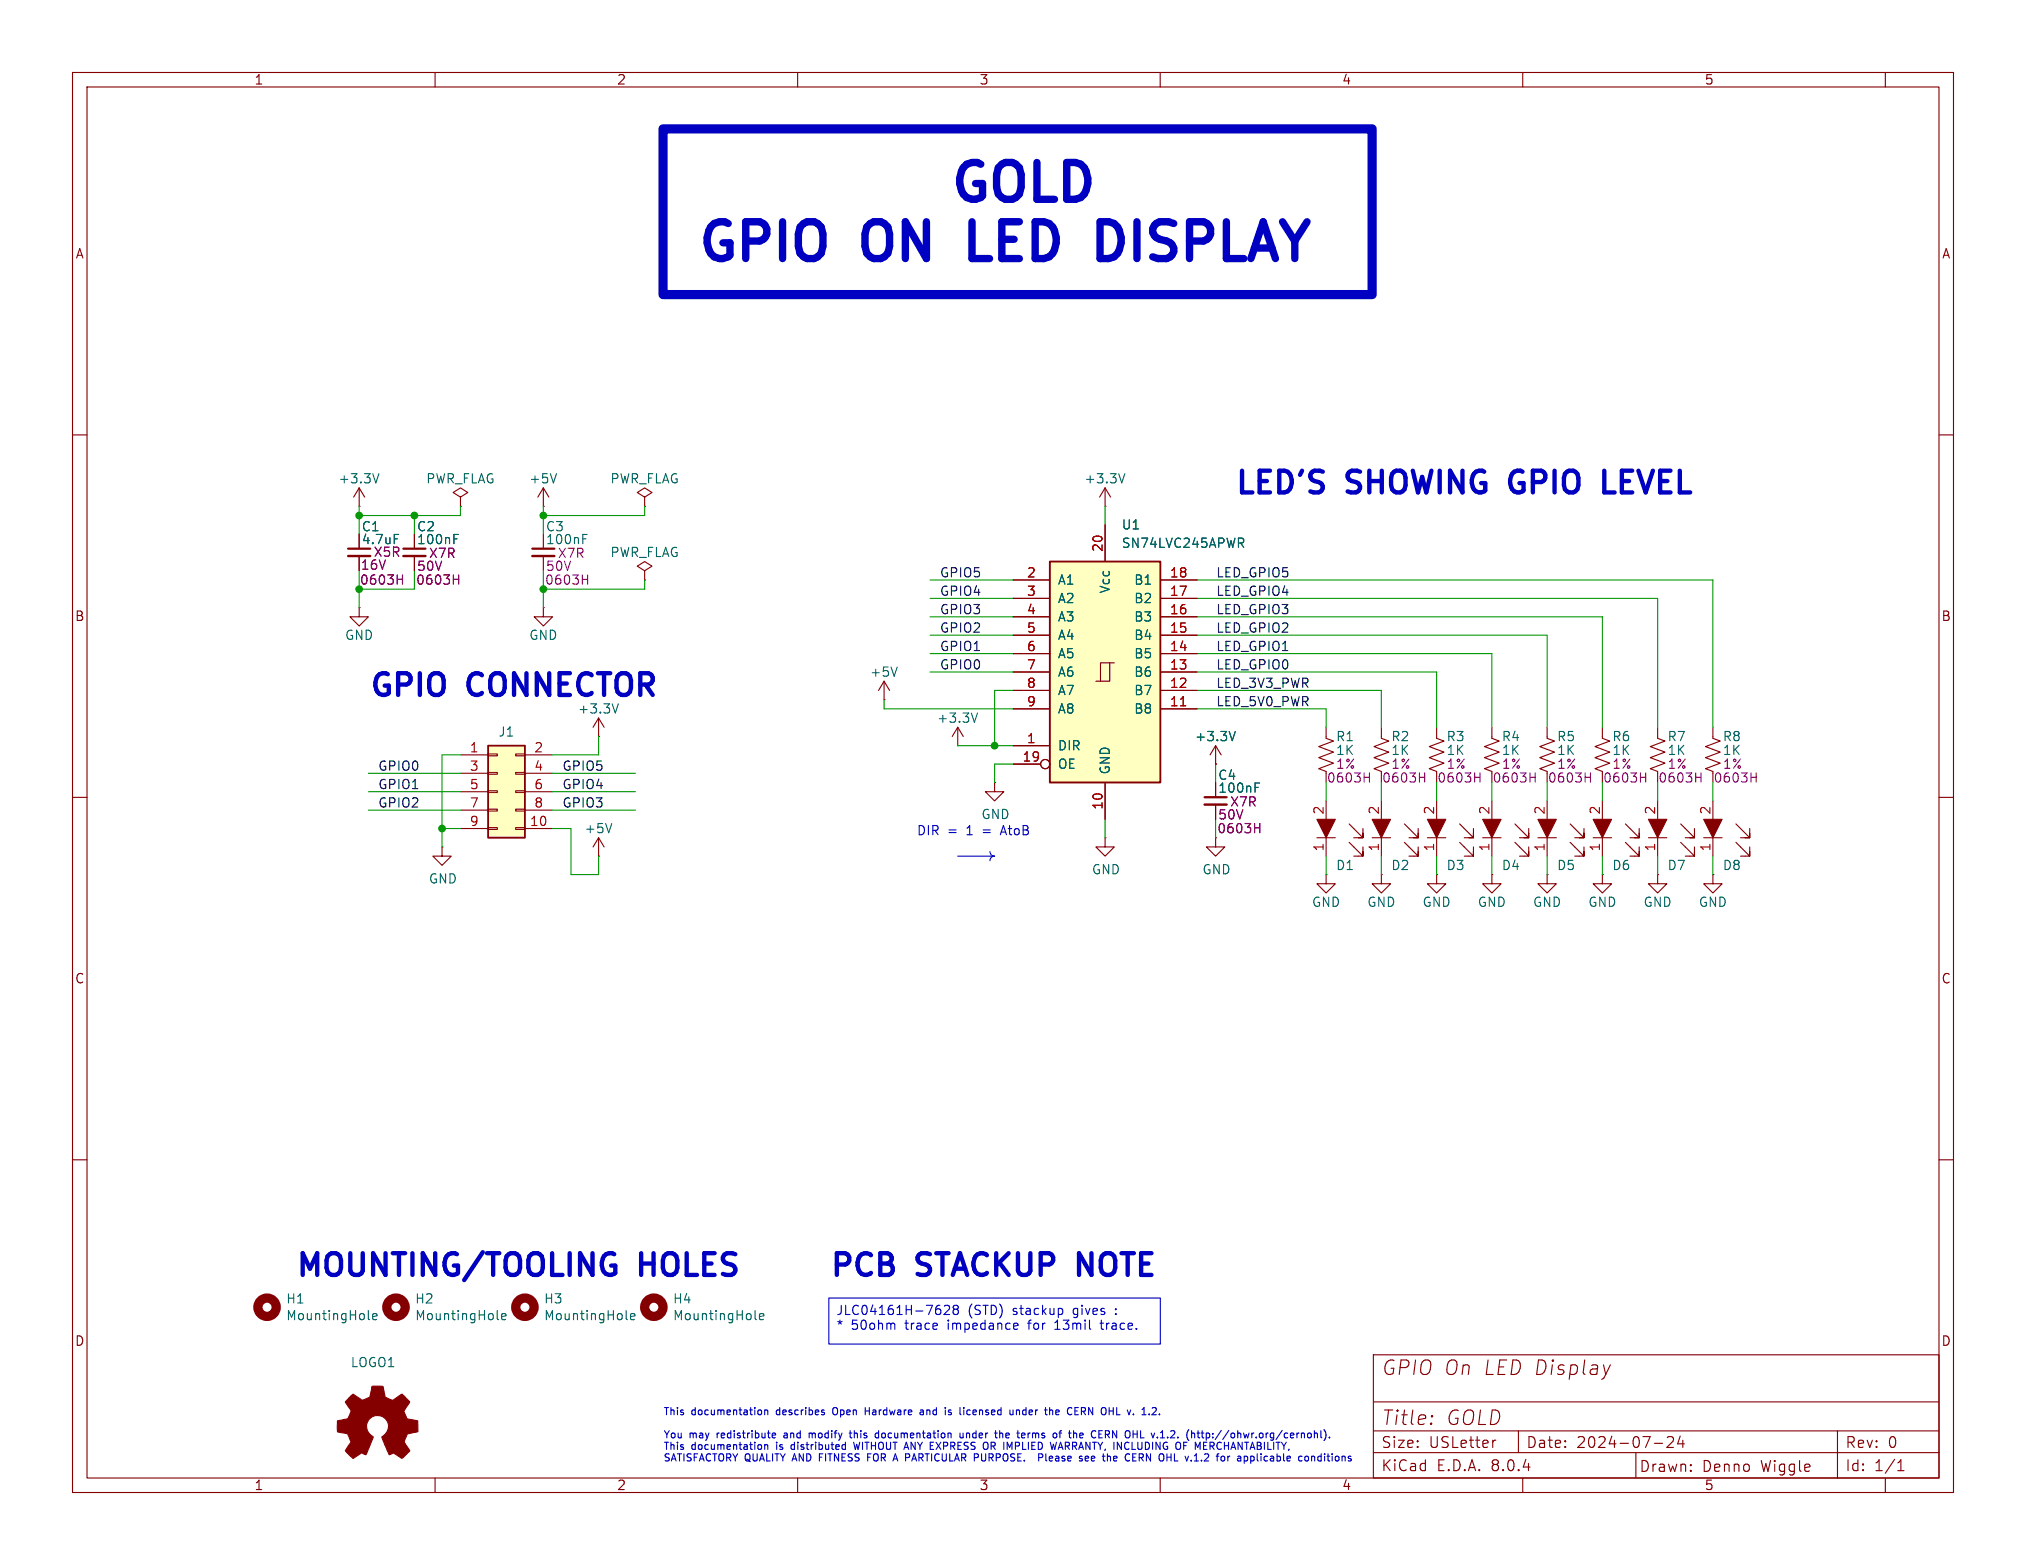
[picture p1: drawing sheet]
<svg xmlns="http://www.w3.org/2000/svg" width="279mm" height="216mm" viewBox="0 0 279 216" stroke-linecap="round" stroke-linejoin="round" font-family="sans-serif">
<g fill="none" stroke="#840000" stroke-width=".15">
<path d="M10 10h259.4v195.9h-259.4zM12 12h255.4v191.9h-255.4zM60 10v2M110 10v2M160 10v2M210 10v2M260 10v2M10 60h2M267.4 60h2M49.5 76.7v2M63.5 68.6l1-.7-1-.6-1 .6 1 .7v1.3M63.5 69.9h.1"/>
<path d="M74.9 69.9h.1M74.9 67.3l-.7 1.3M74.9 67.3v2.6M74.9 67.3l.8 1.3M152.4 69.9h.1M152.4 67.3l-.8 1.3M152.4 67.3v2.6M152.4 67.3l.8 1.3M49.5 83.8v1.3h1.3l-1.3 1.3-1.2-1.3h1.2M49.5 83.8h.1M74.9 83.8v1.3h1.3l-1.3 1.3-1.2-1.3h1.2M74.9 83.8h.1"/>
<path d="M10 110h2M167.6 111v2M181.6 115.6h2.5M182.9 100.3v1.6l1 .3-2 .8 2 .8-2 .7 2 .8-2 .7 1 .4M182.9 110.5v2.5M182.9 115.6v2.5M186.1 116.2l1.9 1.9v-.6v.6h-1.3M186.1 113.7l1.9 1.9v-.7v.7h-.7h.7M186.7 115.6h.6M188 114.3v.6M188 116.8v.7M189.2 115.6h2.6"/>
<path d="M190.5 100.3v1.6l1 .3-2 .8 2 .8-2 .7 2 .8-2 .7 1 .4M190.5 110.5v2.5M190.5 115.6v2.5M193.7 116.2l1.9 1.9v-.6v.6h-1.3M193.7 113.7l1.9 1.9v-.7v.7h-.7h.7M194.3 115.6h.6M195.6 114.3v.6M195.6 116.8v.7M221 100.3v1.6l1 .3-2 .8 2 .8-2 .7 2 .8-2 .7 1 .4M227.3 115.6h2.6M228.6 100.3v1.6l1 .3-2 .8 2 .8-2 .7 2 .8-2 .7 1 .4M228.6 110.5v2.5"/>
<path d="M228.6 115.6v2.5M231.8 116.2l1.9 1.9v-.6v.6h-1.3M231.8 113.7l1.9 1.9v-.7v.7h-.7h.7M232.4 115.6h.6M233.7 114.3v.6M233.7 116.8v.7M234.9 115.6h2.6M236.2 100.3v1.6l1 .3-2 .8 2 .8-2 .7 2 .8-2 .7 1 .4M236.2 110.5v2.5M236.2 115.6v2.5M239.4 116.2l1.9 1.9v-.6v.6h-1.3M239.4 113.7l1.9 1.9v-.7v.7h-.6h.6"/>
<path d="M240 115.6h.7M241.3 114.3v.6M241.3 116.8v.7M267.4 110h2M213.4 120.7v1.2h1.2l-1.2 1.3-1.3-1.3h1.3M213.4 120.7h.1M221 120.7v1.2h1.2l-1.2 1.3-1.3-1.3h1.3M221 120.7h.1M228.6 120.7v1.2h1.3l-1.3 1.3-1.3-1.3h1.3M228.6 120.7h.1M236.2 120.7v1.2h1.3l-1.3 1.3-1.3-1.3h1.3M236.2 120.7h.1"/>
<path d="M10 160h2M267.4 160h2M189.4 186.9h78v17h-78zM189.4 197.4h78M189.4 193.4h78M197.5 195.3l.1 .1-.1 .1M197.5 195.3l-.1 .1 .1 .1M197.5 195.3v.2M206.3 198.7l-.3 .1M209.4 197.4v3M222.1 188.3l-.7 1.3M228.1 199.1h1.2"/>
<path d="M229.9 198.3l.2-.1 .5 .1a.41 .41 0 0 1 .1 .5l-.8 .9h.9M231.7 198.1l-.3 1.1h.9M232.1 198.7v1M253.4 197.4v6.5M60 203.9v2M110 203.9v2M160 203.9v2M189.4 200.4h78M210 203.9v2M225.6 200.4v3.5M233.2 202.8v.1v.1M233.2 202.8l-.1 .1 .1 .1"/>
<path d="M233.2 202.1v.1M233.2 202.8v.2M233.2 202.1h-.1l.1 .1M260 203.9v2M261.7 202.9h.9M261.7 201.8l.4-.4v1.5"/>
</g>
<path d="M48 76.7h3.1M166.1 111h3.1" fill="none" stroke="#840000" stroke-width=".33"/>
<path d="M48 75.7h3.1M166.1 110h3.1" fill="none" stroke="#840000" stroke-width=".3"/>
<path d="M54.4 73.7h.6M76.7 65.3l-.4 1.3M155.1 65.3l-.4 1.3M173.1 108.6h.4M173.1 108h.6" fill="none" stroke="#006464" stroke-width=".15"/>
<g fill="none" stroke="#840084" stroke-width=".15">
<path d="M54.8 79.9h.7M55.5 79.3v1.3M173 114.2h.7M173.7 113.6v1.3M188.1 107.2h.8M188.9 106.6v1.3M195.8 107.2h.7M196.5 106.6v1.3M226.2 107.2h.8M227 106.6v1.3M233.9 107.2h.7M234.6 106.6v1.3"/>
<path d="M241.5 107.2h.7M242.2 106.6v1.3"/>
</g>
<g fill="#840000" stroke="#840000" stroke-width=".15">
<path d="M189.2 113h2.6l-1.3 2.6z"/>
<path d="M227.3 113h2.6l-1.3 2.6z"/>
<path d="M181.6 113h2.5l-1.2 2.6z"/>
<path d="M234.9 113h2.6l-1.3 2.6z"/>
</g>
<path d="M67.3 102.9h5.1v12.7h-5.1z" fill="#ffffc2"/>
<g fill="none" stroke="#840000" stroke-width=".15">
<path d="M49.5 69.9h.1M49.5 67.3l-.7 1.3M49.5 67.3v2.6M49.5 67.3l.8 1.3M57.1 76.7v2M74.9 76.7v2M88.9 78.7l1-.6-1-.6-1 .6 1 .6v1.3M88.9 68.6l1-.7-1-.6-1 .6 1 .7v1.3M88.9 69.9h.1M82.5 99.1l-.7 1.2M82.5 99.1v2.5M82.5 99.1l.8 1.2"/>
<path d="M88.9 80h.1M121.9 96.5h.1M121.9 94l-.7 1.3M121.9 94v2.5M121.9 94l.8 1.3M63.5 104.1h3.8M63.5 114.3h3.8M63.5 106.7h3.8M63.5 109.2h3.8M63.5 111.8h3.8M67.3 114.2h1.3v.2h-1.3zM67.3 111.6h1.3v.3h-1.3z"/>
<path d="M67.3 109.1h1.3v.2h-1.3zM67.3 106.6h1.3v.2h-1.3zM67.3 104h1.3v.3h-1.3zM71.1 114.2h1.3v.2h-1.3zM71.1 111.6h1.3v.3h-1.3zM71.1 109.1h1.3v.2h-1.3zM71.1 106.6h1.3v.2h-1.3zM71.1 104h1.3v.3h-1.3zM72.4 104.1h3.8M72.4 114.3h3.8M72.4 106.7h3.8M72.4 109.2h3.8"/>
<path d="M72.4 111.8h3.8M82.5 101.6h.1M82.5 118.1h.1M82.5 115.6v2.5M82.5 115.6l-.7 1.2M82.5 115.6l.8 1.2M132.1 102.9h.1M132.1 100.3l-.8 1.3M132.1 100.3v2.6M132.1 100.3l.7 1.3M137.2 108v1.2h1.2l-1.2 1.3-1.3-1.3h1.3M137.2 108h.1"/>
<path d="M167.6 105.4h.1M167.6 102.9l-.7 1.2M167.6 102.9v2.5M167.6 102.9l.8 1.2M212.1 115.6h2.5M213.4 110.5v2.5M213.4 115.6v2.5M216.5 116.2l1.9 1.9v-.6v.6h-1.2M216.5 113.7l1.9 1.9v-.7v.7h-.6h.6M217.2 115.6h.6M218.4 114.3v.6M218.4 116.8v.7"/>
<path d="M219.7 115.6h2.5M221 110.5v2.5M221 115.6v2.5M224.2 116.2l1.9 1.9v-.6v.6h-1.3M224.2 113.7l1.9 1.9v-.7v.7h-.7h.7M224.8 115.6h.6M226.1 114.3v.6M226.1 116.8v.7"/>
</g>
<path d="M67.3 102.9h5.1v12.7h-5.1z" fill="none" stroke="#840000" stroke-width=".25"/>
<path d="M55.6 76.7h3.1M73.4 76.7h3.1" fill="none" stroke="#840000" stroke-width=".33"/>
<path d="M55.6 75.7h3.1M73.4 75.7h3.1" fill="none" stroke="#840000" stroke-width=".3"/>
<g fill="none" stroke="#006464" stroke-width=".15">
<path d="M52.3 65.3l-.5 1.3M62.6 74.3h.4M62.6 73.7h.6M80.4 74.3h.4M80.4 73.7h.6M85.3 97.1l-.5 1.3M123.7 92l-.4 1.3M134.8 98.4l-.4 1.2M84.4 113.6l-.5 1.3M170.4 100.9l-.5 1.3M50.8 181.9l.2 .2M51.4 181.6l.6-.1-.1-.2-.3-.1-.2 .2 .1 .6h.4"/>
<path d="M68.6 181.9l.2 .2M69.2 181.6l.6-.1-.1-.2-.3-.1-.2 .2v.6h.5"/>
</g>
<path d="M62.5 79.9h.8M63.3 79.3v1.3M80.3 79.9h.7M81 79.3v1.3" fill="none" stroke="#840084" stroke-width=".15"/>
<g fill="#840000" stroke="#840000" stroke-width=".15">
<path d="M212.1 113h2.5l-1.2 2.6z"/>
<path d="M219.7 113h2.5l-1.2 2.6z"/>
<path d="M48.1 192.8l.6-.5 1.2 .8h.3l.8-.4 .3-1.4 1.3-.1 .2 .1 .3 1.5 1.1 .4 1.2-.9 1.1 1.1-.8 1.3 .4 1 1.5 .3v1.5l-1.4 .3-.1 .1-.4 1 .8 1.2-.1 .2-1 .9-1.1-.8-.6 .3-1-2.5a1.54 1.54 0 0 0 .3-2.6 1.54 1.54 0 0 0-2.5 1 1.97 1.97 0 0 0 1 1.6l-1 2.5-.6-.3-1.3 .8-1-1.1 .8-1.2-.4-1.1-1.5-.3v-1.5l1.3-.2a.83 .83 0 0 0 .5-.8l.1-.4-.8-1.2z"/>
</g>
<g fill="none" stroke="#840000" stroke-width="1.3">
<circle cx="36.8" cy="180.3" r="1.27"/>
<circle cx="54.6" cy="180.3" r="1.27"/>
</g>
<path d="M144.8 77.5h15.2v30.5h-15.2z" fill="#ffffc2"/>
<g fill="none" stroke="#840000" stroke-width=".15">
<path d="M49.5 76.7v2M57.1 76.7v2M152.4 72.4v5.1M139.7 97.8h5.1M139.7 95.3h5.1M139.7 92.7h5.1M139.7 90.2h5.1M139.7 87.6h5.1M139.7 85.1h5.1M139.7 82.6h5.1M139.7 80h5.1M153 91.4h-1.2v2.6"/>
<path d="M153.7 91.4h-.7v2.6h-1.9M160 97.8h5.1M160 95.3h5.1M160 92.7h5.1M160 90.2h5.1M160 87.6h5.1M160 85.1h5.1M160 82.6h5.1M160 80h5.1M61 116.8v1.3h1.2l-1.2 1.3-1.3-1.3h1.3M61 116.8h.1M139.7 102.9h5.1"/>
<path d="M139.7 105.4h3.8M152.4 115.6v1.2h1.3l-1.3 1.3-1.3-1.3h1.3M152.4 115.6h.1M152.4 108v5M167.6 115.6v1.2h1.3l-1.3 1.3-1.2-1.3h1.2M167.6 105.4h.1M167.6 111v2M196.8 115.6h2.6M198.1 100.3v1.6l1 .3-2 .8 2 .8-2 .7 2 .8-2 .7 1 .4M198.1 110.5v2.5M198.1 115.6v2.5M201.3 116.2l1.9 1.9v-.6v.6h-1.3"/>
<path d="M201.3 113.7l1.9 1.9v-.7v.7h-.6h.6M201.9 115.6h.7M203.2 114.3v.6M203.2 116.8v.7M204.5 115.6h2.5M205.7 100.3v1.6l1.1 .3-2.1 .8 2.1 .8-2.1 .7 2.1 .8-2.1 .7 1 .4M205.7 110.5v2.5M205.7 115.6v2.5M208.9 116.2l1.9 1.9v-.6v.6h-1.3M208.9 113.7l1.9 1.9v-.7v.7h-.6h.6M209.5 115.6h.7M210.8 114.3v.6"/>
<path d="M210.8 116.8v.7M213.4 100.3v1.6l1 .3-2.1 .8 2.1 .8-2.1 .7 2.1 .8-2.1 .7 1.1 .4M182.9 120.7v1.2h1.2l-1.2 1.3-1.3-1.3h1.3M182.9 120.7h.1M190.5 120.7v1.2h1.3l-1.3 1.3-1.3-1.3h1.3M190.5 120.7h.1M198.1 120.7v1.2h1.3l-1.3 1.3-1.3-1.3h1.3M198.1 120.7h.1M205.7 120.7v1.2h1.3l-1.3 1.3-1.2-1.3h1.2M205.7 120.7h.1"/>
<circle cx="144.1" cy="105.4" r=".63"/>
</g>
<path d="M144.8 77.5h15.2v30.5h-15.2z" fill="none" stroke="#840000" stroke-width=".25"/>
<path d="M162.8 97.4h.7" fill="none" stroke="#a90000" stroke-width=".15"/>
<path d="M54.4 73.7h.6M62.6 73.7h.6M62.6 74.3h.4M171.1 74.9l.4 .6M171.3 74.2l.2 .3v.3l-.2 .1M170.4 100.9l-.5 1.3M173.1 108.6h.4M173.1 108h.6M86.3 181.9l.2 .2M87 181.6l.6-.1-.1-.2-.4-.1-.1 .2v.6h.5M104.1 181.9l.2 .2M104.7 181.6l.6-.1v-.2l-.4-.1-.2 .2 .1 .6h.5" fill="none" stroke="#006464" stroke-width=".15"/>
<g fill="none" stroke="#840000" stroke-width="1.3">
<circle cx="72.4" cy="180.3" r="1.27"/>
<circle cx="90.2" cy="180.3" r="1.27"/>
</g>
<g fill="#840000" stroke="#840000" stroke-width=".15">
<path d="M196.8 113h2.6l-1.3 2.6z"/>
<path d="M204.5 113h2.5l-1.3 2.6z"/>
</g>
<path d="M54.8 79.9h.7M55.5 79.3v1.3M62.5 79.9h.8M63.3 79.3v1.3M173 114.2h.7M173.7 113.6v1.3M203.4 107.2h.7M204.1 106.6v1.3M211 107.2h.7M211.7 106.6v1.3M218.6 107.2h.7M219.3 106.6v1.3" fill="none" stroke="#840084" stroke-width=".15"/>
<path d="M208.5 65.4a2.08 2.08 0 0 0 0 2.1M221.2 67.9h1.5M84.3 174.6h.6v1l-.2 .1M148.8 175.9v-3l1.7 3" fill="none" stroke="#0000c2" stroke-width=".6"/>
<g fill="none" stroke="#0000c2" stroke-width=".15">
<path d="M132.1 118.1h5.1M136.5 117.5a.65 .65 0 0 0 .7 .6M137.2 118.1a.64 .64 0 0 0-.7 .6M114.3 179.1h45.7v6.3h-45.7zM104.7 194.5l.2 .1 .1 .1v.4l-.3 .1M104.7 199.3h.2l.1 .2v.4l-.3 .1M105.5 194.6l.1-.1 .2 .1 .1 .6M105.5 194.5v.7M105.5 199.3v.7M105.5 199.4l.1-.1h.2l.1 .7M106.5 198l.5-.1-.1-.2h-.3l-.1 .1v.5h.4M108.2 197.7h-.1"/>
<path d="M108.2 198l-.1 .1 .1 .3M109.2 199.3l-.1 .2 .1 .4M111.6 197.7v.7M112 197.7h-.3l-.1 .1M113.6 194.8l.1 .2-.1 .2M113.6 194.5l.1 .1M115 194.2a.7 .7 0 0 0 0 .9M116.3 199.3h.3M116.6 199.9l-.3 .1M116.6 199v1M117.1 197.7h.4M117.2 197.4v.8l.3 .2"/>
<path d="M117.7 199l.3 1 .1-.8M119.3 194.2v1M119.3 194.7h.6M120.8 198.3h.4M120.8 197.7h.4M121.2 197.4v1M123.2 182.5l.2 .2v.7M126.9 194.6h.4v.6M127.3 194.7l-.3 .1-.1 .1 .1 .3 .3-.1M129.6 180.6l.1 .2v.3l-.1 .2M130.2 180.2l.2-.1h.3l.2 .1 .1 .2-.1 .2-.7 .7h.8M131.2 194.6l-.3-.1-.1 .2 .4 .3"/>
<path d="M131.2 195l-.1 .2-.3-.1M131.7 180.6l-.3-.2 .3-.3h.3l.2 .2-.3 .3M131.7 180.6l-.3 .3 .1 .3 .2 .1h.3l.2-.2v-.2l-.3-.3M131.7 180.6h.2M132.4 197.7v.6l.3 .1 .1-.1M132.8 197.7v.7M133.3 197.7v.7M133.5 194.5l-.2 .2v.3l.2 .2M133.6 197.7l-.3 .1M136.7 199v1M136.7 199.5h.4M137.9 197.8l.1-.1h.2l.1 .7"/>
<path d="M139.7 195.1l-.1 .1-.3-.1M139.7 194.5v.7M140.2 194.6l.1-.1 .3 .1v.6M140.2 194.5v.7M140.3 183.3l-.3 .1M140.4 182.7v.1l-.6 .2M141.8 197.7v.7M142 197.7l-.2 .2M144.9 194.5l.3 .2v.5M145.5 183.4h.7M145.7 194.5l-.1 .2v.3l.1 .2M145.9 200l.4-1 .3 1"/>
<path d="M146 199.7h.5M146 197.7h.4M146.1 194.7l-.5 .1M146.3 180.5l.3 .2v.4l-.3 .2M146.4 197.4h-.2M148.2 195.2h.5M148.2 194.7h.4M148.2 194.2h.5M149 197.7h.3l.1 .2-.5 .1M149.3 198.3l-.3 .1M151.9 182.1v1.1v.1l.3 .1M152.7 197.9l.3 .5"/>
<path d="M152.9 197.4h-.5v1M152.9 197.8l-.5 .1M153.9 181.2v.1M153.9 180.6v.1M154 194.2v1h.5M157.3 198.4h.5M157.5 195.2h.6M157.7 194.3l.1-.1v1M159.9 195.1v.1M161.8 197.4h-.3M162 197.8l-.6 .6h.6M165.6 197.7h.4"/>
<path d="M165.8 198.3l.2 .1M166.4 197.7h.2l.2 .2-.1 .4h-.3M166.4 197.7v1M166.9 199.5h.4M167.1 199.5l.3 .5M182.6 197.2a1.14 1.14 0 0 1 0 1.5M183.3 198.3v.1M113 201h.3M113 200.6v1M119.7 201h.3M123.2 201.3h.5M123.5 200.6l.3 1"/>
<path d="M135.4 200.6v.8l.2 .2M143.6 200.6l.2 .1v.3l-.6 .1M144.2 200.6v.8l.2 .2M145 200.9h-.2l-.1 .1v.5l.3 .1M145.2 201.1l-.5 .1M149.8 200.9h.3v.2l-.4 .1M150.1 201.5l-.3 .1M150.8 200.9h-.2l-.1 .1 .1 .5 .2 .1M151 201.1l-.5 .1M153.7 200.9h.3v.2l-.4 .1M154 201.5l-.3 .1M157.1 200.6v1"/>
<path d="M157.3 201.1l.4 .5M157.6 201l-.5 .1M162 201.6h.4M166.3 200.6h-.1M166.6 201l-.5 .6h.6M171 200.9h-.3M171 201.2h-.2l-.2 .1 .1 .2 .3 .1M173.4 201.5l.1 .1M173.9 200.9v.7M181 200.9l.3 .1v.6M182.2 200.9h-.3l-.2 .2 .1 .4h.4M182.2 200.6v1"/>
<path d="M182.7 200.6v.1M182.7 200.9v.7"/>
</g>
<path d="M91.4 17.8h97.8v22.8h-97.8z" fill="none" stroke="#0000c2" stroke-width="1.3"/>
<g fill="none" stroke="#0000c2" stroke-width="1">
<path d="M100.4 30.8a1.83 1.83 0 0 0-2.4 .5M105.5 31.1l-.7-.5h-2v5.1M107.9 30.6v5.1M110.3 31.3a1.72 1.72 0 0 1 2.9 0M119.5 31.3a1.72 1.72 0 0 1 2.9 0M127.8 30.6v5.1l-2.9-5.1v5.1M134 30.6v5.1h2.5M135.3 22.7a1.82 1.82 0 0 0-2.7 .9 3.3 3.3 0 0 0 .7 3.7 1.78 1.78 0 0 0 2.2-.3v-1.7h-1M138.2 22.7a1.69 1.69 0 0 1 1.7-.1 1.69 1.69 0 0 1 .9 1.5v1.7a1.69 1.69 0 0 1-1.7 1.8 1.69 1.69 0 0 1-1.7-1.8v-1.7l.3-1zM140.6 30.6h-2.4v5.1M143 22.4v5.1h2.4M145.2 31.3l-.5-.5-.7-.2h-1.2v5.1"/>
<path d="M149.5 23.1l-.5-.4-.7-.3h-1.2v5.1M151.7 30.6v5.1h1.2l.7-.3 .5-.5M156.8 30.6v5.1M164 30.6v5.1M169.1 30.6v5.1M172.5 35.7l1.7-5.1 1.7 5.1M176.9 30.6l1.7 2.7 1.7-2.7"/>
</g>
<g fill="none" stroke="#009600" stroke-width=".15">
<path d="M49.5 69.9v3.8M49.5 78.7v5.1M57.1 71.1v2.6M57.1 78.7v2.6h-7.6M63.5 69.9v1.2h-14M74.9 69.9v3.8M74.9 78.7v5.1M88.9 69.9v1.2h-14M152.4 69.9v2.5M88.9 80v1.3h-14M121.9 96.5v1.3h17.8M128.3 82.6h11.4"/>
<path d="M128.3 80h11.4M128.3 92.7h11.4M128.3 90.2h11.4M128.3 87.6h11.4M128.3 85.1h11.4M139.7 95.3h-2.5v7.6M165.1 90.2h40.6v10.1M165.1 97.8h17.8v2.5M165.1 95.3h25.4v5M165.1 87.6h48.3v12.7M165.1 92.7h33v7.6M165.1 82.6h63.5v17.7"/>
<path d="M165.1 80h71.1v20.3M165.1 85.1h55.9v15.2M50.8 111.8h12.7M50.8 106.7h12.7M50.8 109.2h12.7M61 114.3h2.5M63.5 104.1h-2.5v12.7M76.2 114.3h2.5v6.4h3.8v-2.6M76.2 111.8h11.4M76.2 106.7h11.4M76.2 109.2h11.4M82.5 101.6v2.5h-6.3"/>
<path d="M132.1 102.9h7.6M139.7 105.4h-2.5v2.6M152.4 113v2.6M167.6 105.4v2.6M167.6 113v2.6M182.9 108v2.5M182.9 118.1v2.6M190.5 108v2.5M190.5 118.1v2.6M198.1 108v2.5M198.1 118.1v2.6M205.7 108v2.5"/>
<path d="M205.7 118.1v2.6M213.4 108v2.5M213.4 118.1v2.6M221 108v2.5M221 118.1v2.6M228.6 108v2.5M228.6 118.1v2.6M236.2 108v2.5M236.2 118.1v2.6"/>
</g>
<g fill="#009600" stroke="#009600" stroke-width=".15">
<circle cx="74.9" cy="71.1" r=".46"/>
<circle cx="74.9" cy="81.3" r=".46"/>
<circle cx="49.5" cy="81.3" r=".46"/>
<circle cx="49.5" cy="71.1" r=".46"/>
<circle cx="57.1" cy="71.1" r=".46"/>
<circle cx="137.2" cy="102.9" r=".46"/>
<circle cx="61" cy="114.3" r=".46"/>
</g>
<g font-size="7.1" fill="#0000c2">
<text x="149" y="30.4">GOLD</text>
<text x="95.9" y="38.5">GPIO</text>
<text x="119.7" y="38.5">ON</text>
<text x="136.2" y="38.5">LED</text>
<text x="155.9" y="38.5">DISPLAY</text>
</g>
<g font-size="4.2" fill="#0000c2">
<text x="170.2" y="68.3">LED'S</text>
<text x="186.1" y="68.3">SHOWING</text>
<text x="209.7" y="68.3">GPIO</text>
<text x="223.7" y="68.3">LEVEL</text>
<text x="50.8" y="96.3">GPIO</text>
<text x="64.8" y="96.3">CONNECTOR</text>
<text x="40.6" y="176.3">MOUNTING/TOOLING</text>
<text x="88.5" y="176.3">HOLES</text>
<text x="114.3" y="176.3">PCB</text>
<text x="126.8" y="176.3">STACKUP</text>
<text x="150.1" y="176.3">NOTE</text>
</g>
<g font-size="2.8" fill="#840000">
<text x="190.4" y="189.9">GPIO On LED Display</text>
<text x="190.4" y="196.8">Title:</text>
<text x="199.3" y="196.8">GOLD</text>
</g>
<g font-size="2.1" fill="#840000">
<text x="190.4" y="203.2">KiCad</text>
<text x="190.4" y="200">Size:</text>
<text x="197.1" y="200">USLetter</text>
<text x="198.1" y="203.2">E.D.A.</text>
<text x="205.7" y="203.2">8.0.4</text>
<text x="210.4" y="200">Date:</text>
<text x="217.4" y="200">2024-07-24</text>
<text x="226" y="203.3">Drawn:</text>
<text x="234.7" y="203.3">Denno</text>
<text x="242.9" y="203.3">Wiggle</text>
<text x="254.4" y="200">Rev:</text>
<text x="254.4" y="203.2">Id:</text>
<text x="258.5" y="203.2">1/1</text>
<text x="260.3" y="200">0</text>
</g>
<g font-size="1.8" fill="#840000">
<text x="35" y="11.9">1</text>
<text x="85" y="11.9">2</text>
<text x="135" y="11.9">3</text>
<text x="185" y="11.9">4</text>
<text x="235" y="11.9">5</text>
<text x="10.3" y="35.9">A</text>
<text x="267.7" y="35.9">A</text>
<text x="49.8" y="75.3">4.7uF</text>
<text x="57.4" y="75.3">100nF</text>
<text x="10.3" y="85.9">B</text>
<text x="267.7" y="85.9">B</text>
<text x="167.9" y="109.6">100nF</text>
<text x="10.3" y="135.9">C</text>
<text x="267.7" y="135.9">C</text>
<text x="10.3" y="185.9">D</text>
<text x="267.7" y="185.9">D</text>
<text x="35" y="205.8">1</text>
<text x="85" y="205.8">2</text>
<text x="135" y="205.8">3</text>
<text x="185" y="205.8">4</text>
<text x="235" y="205.8">5</text>
</g>
<g font-size="1.8" fill="#006464">
<text x="46.6" y="66.9">+3.3V</text>
<text x="58.7" y="66.9">PWR_FLAG</text>
<text x="72.9" y="66.9">+5V</text>
<text x="84.1" y="66.9">PWR_FLAG</text>
<text x="149.5" y="66.9">+3.3V</text>
<text x="49.8" y="73.5">C1</text>
<text x="57.4" y="73.5">C2</text>
<text x="75.2" y="73.5">C3</text>
<text x="75.2" y="75.3">100nF</text>
<text x="84.1" y="77.1">PWR_FLAG</text>
<text x="154.6" y="73.3">U1</text>
<text x="154.6" y="75.8">SN74LVC245APWR</text>
<text x="145.8" y="80.9">A1</text>
<text x="145.8" y="83.4">A2</text>
<text x="153.3" y="82" transform="rotate(-90 153.3 82)">Vcc</text>
<text x="156.3" y="83.4">B2</text>
<text x="156.3" y="80.9">B1</text>
<text x="47.5" y="88.5">GND</text>
<text x="72.9" y="88.5">GND</text>
<text x="145.8" y="86">A3</text>
<text x="145.8" y="88.5">A4</text>
<text x="156.3" y="88.5">B4</text>
<text x="156.3" y="86">B3</text>
<text x="119.9" y="93.6">+5V</text>
<text x="145.8" y="91">A5</text>
<text x="145.8" y="93.6">A6</text>
<text x="156.3" y="93.6">B6</text>
<text x="156.3" y="91">B5</text>
<text x="68.7" y="101.8">J1</text>
<text x="79.6" y="98.7">+3.3V</text>
<text x="129.1" y="99.9">+3.3V</text>
<text x="145.8" y="96.1">A7</text>
<text x="145.8" y="98.7">A8</text>
<text x="156.3" y="98.7">B8</text>
<text x="156.3" y="96.1">B7</text>
<text x="145.8" y="103.7">DIR</text>
<text x="145.8" y="106.3">OE</text>
<text x="153.3" y="106.9" transform="rotate(-90 153.3 106.9)">GND</text>
<text x="164.7" y="102.5">+3.3V</text>
<text x="167.9" y="107.8">C4</text>
<text x="184.2" y="102.5">R1</text>
<text x="191.8" y="102.5">R2</text>
<text x="199.4" y="102.5">R3</text>
<text x="207" y="102.5">R4</text>
<text x="214.6" y="102.5">R5</text>
<text x="222.3" y="102.5">R6</text>
<text x="229.9" y="102.5">R7</text>
<text x="237.5" y="102.5">R8</text>
<text x="135.3" y="113.2">GND</text>
<text x="80.5" y="115.2">+5V</text>
<text x="59.1" y="122.1">GND</text>
<text x="150.5" y="120.8">GND</text>
<text x="165.7" y="120.8">GND</text>
<text x="180.8" y="125.3">GND</text>
<text x="184.2" y="120.2">D1</text>
<text x="188.5" y="125.3">GND</text>
<text x="191.8" y="120.2">D2</text>
<text x="196.1" y="125.3">GND</text>
<text x="199.4" y="120.2">D3</text>
<text x="203.7" y="125.3">GND</text>
<text x="207" y="120.2">D4</text>
<text x="211.3" y="125.3">GND</text>
<text x="214.6" y="120.2">D5</text>
<text x="218.9" y="125.3">GND</text>
<text x="222.3" y="120.2">D6</text>
<text x="226.6" y="125.3">GND</text>
<text x="229.9" y="120.2">D7</text>
<text x="234.2" y="125.3">GND</text>
<text x="237.5" y="120.2">D8</text>
<text x="39.4" y="180">H1</text>
<text x="39.4" y="182.3">MountingHole</text>
<text x="57.2" y="180">H2</text>
<text x="57.2" y="182.3">MountingHole</text>
<text x="74.9" y="180">H3</text>
<text x="74.9" y="182.3">MountingHole</text>
<text x="92.7" y="180">H4</text>
<text x="92.7" y="182.3">MountingHole</text>
<text x="48.3" y="188.8">LOGO1</text>
</g>
<g font-size="1.8" fill="#840084">
<text x="51.4" y="77">X5R</text>
<text x="59.1" y="77.2">X7R</text>
<text x="76.8" y="77.2">X7R</text>
<text x="49.5" y="80.9">0603H</text>
<text x="49.7" y="78.8">16V</text>
<text x="57.3" y="80.9">0603H</text>
<text x="57.4" y="79">50V</text>
<text x="75.1" y="80.9">0603H</text>
<text x="75.2" y="79">50V</text>
<text x="184.2" y="104.4">1K</text>
<text x="184.2" y="106.3">1%</text>
<text x="191.8" y="104.4">1K</text>
<text x="191.8" y="106.3">1%</text>
<text x="199.4" y="104.4">1K</text>
<text x="199.4" y="106.3">1%</text>
<text x="207" y="104.4">1K</text>
<text x="207" y="106.3">1%</text>
<text x="214.6" y="104.4">1K</text>
<text x="214.6" y="106.3">1%</text>
<text x="222.3" y="104.4">1K</text>
<text x="222.3" y="106.3">1%</text>
<text x="229.9" y="104.4">1K</text>
<text x="229.9" y="106.3">1%</text>
<text x="237.5" y="104.4">1K</text>
<text x="237.5" y="106.3">1%</text>
<text x="167.9" y="113.3">50V</text>
<text x="169.6" y="111.5">X7R</text>
<text x="182.9" y="108.2">0603H</text>
<text x="190.5" y="108.2">0603H</text>
<text x="198.1" y="108.2">0603H</text>
<text x="205.7" y="108.2">0603H</text>
<text x="213.4" y="108.2">0603H</text>
<text x="221" y="108.2">0603H</text>
<text x="228.6" y="108.2">0603H</text>
<text x="236.2" y="108.2">0603H</text>
<text x="167.8" y="115.2">0603H</text>
</g>
<g font-size="1.8" fill="#a90000">
<text x="152.1" y="76.2" transform="rotate(-90 152.1 76.2)">20</text>
<text x="141.5" y="79.8">2</text>
<text x="141.5" y="82.3">3</text>
<text x="161.2" y="82.3">17</text>
<text x="161.2" y="79.8">18</text>
<text x="141.5" y="84.8">4</text>
<text x="141.5" y="87.4">5</text>
<text x="141.5" y="89.9">6</text>
<text x="161.2" y="89.9">14</text>
<text x="161.2" y="87.4">15</text>
<text x="161.2" y="84.8">16</text>
<text x="141.5" y="92.5">7</text>
<text x="141.5" y="95">8</text>
<text x="161.2" y="95">12</text>
<text x="161.2" y="92.5">13</text>
<text x="141.5" y="97.5">9</text>
<text x="161.2" y="97.5">11</text>
<text x="64.7" y="103.9">1</text>
<text x="64.7" y="106.4">3</text>
<text x="73.6" y="103.9">2</text>
<text x="73.6" y="106.4">4</text>
<text x="140.9" y="105.2">19</text>
<text x="141.5" y="102.6">1</text>
<text x="64.7" y="109">5</text>
<text x="64.7" y="111.5">7</text>
<text x="73.6" y="109">6</text>
<text x="73.6" y="111.5">8</text>
<text x="152.1" y="111.8" transform="rotate(-90 152.1 111.8)">10</text>
<text x="182.6" y="112.5" transform="rotate(-90 182.6 112.5)">2</text>
<text x="190.2" y="112.5" transform="rotate(-90 190.2 112.5)">2</text>
<text x="197.9" y="112.5" transform="rotate(-90 197.9 112.5)">2</text>
<text x="205.5" y="112.5" transform="rotate(-90 205.5 112.5)">2</text>
<text x="213.1" y="112.5" transform="rotate(-90 213.1 112.5)">2</text>
<text x="220.7" y="112.5" transform="rotate(-90 220.7 112.5)">2</text>
<text x="228.3" y="112.5" transform="rotate(-90 228.3 112.5)">2</text>
<text x="236" y="112.5" transform="rotate(-90 236 112.5)">2</text>
<text x="64.7" y="114">9</text>
<text x="73" y="114">10</text>
<text x="182.6" y="117.5" transform="rotate(-90 182.6 117.5)">1</text>
<text x="190.2" y="117.5" transform="rotate(-90 190.2 117.5)">1</text>
<text x="197.9" y="117.5" transform="rotate(-90 197.9 117.5)">1</text>
<text x="205.5" y="117.5" transform="rotate(-90 205.5 117.5)">1</text>
<text x="213.1" y="117.5" transform="rotate(-90 213.1 117.5)">1</text>
<text x="220.7" y="117.5" transform="rotate(-90 220.7 117.5)">1</text>
<text x="228.3" y="117.5" transform="rotate(-90 228.3 117.5)">1</text>
<text x="236" y="117.5" transform="rotate(-90 236 117.5)">1</text>
</g>
<g font-size="1.8" fill="#0f0f0f">
<text x="129.5" y="82.3">GPIO4</text>
<text x="129.5" y="79.7">GPIO5</text>
<text x="167.6" y="79.7">LED_GPIO5</text>
<text x="167.6" y="82.3">LED_GPIO4</text>
<text x="129.5" y="84.8">GPIO3</text>
<text x="129.5" y="89.9">GPIO1</text>
<text x="129.5" y="87.4">GPIO2</text>
<text x="167.6" y="84.8">LED_GPIO3</text>
<text x="167.6" y="89.9">LED_GPIO1</text>
<text x="167.6" y="87.4">LED_GPIO2</text>
<text x="129.5" y="92.4">GPIO0</text>
<text x="167.6" y="95">LED_3V3_PWR</text>
<text x="167.6" y="92.4">LED_GPIO0</text>
<text x="167.6" y="97.5">LED_5V0_PWR</text>
<text x="52.1" y="106.4">GPIO0</text>
<text x="77.5" y="106.4">GPIO5</text>
<text x="52.1" y="109">GPIO1</text>
<text x="52.1" y="111.5">GPIO2</text>
<text x="77.5" y="109">GPIO4</text>
<text x="77.5" y="111.5">GPIO3</text>
</g>
<g font-size="1.8" fill="#0000c2">
<text x="126.4" y="115.3">DIR</text>
<text x="130.7" y="115.3">=</text>
<text x="133.4" y="115.3">1</text>
<text x="135.8" y="115.3">=</text>
<text x="138.5" y="115.3">AtoB</text>
<text x="115.3" y="181.7">JLC04161H-7628</text>
<text x="115.3" y="183.8">*</text>
<text x="117.4" y="183.8">50ohm</text>
<text x="125" y="183.8">trace</text>
<text x="131" y="183.8">impedance</text>
<text x="133.5" y="181.7">(STD)</text>
<text x="139.8" y="181.7">stackup</text>
<text x="142.3" y="183.8">for</text>
<text x="146.1" y="183.8">13mil</text>
<text x="148.3" y="181.7">gives</text>
<text x="152.7" y="183.8">trace.</text>
</g>
<g font-size="1.4" fill="#0000c2">
<text x="91.4" y="195.3">This</text>
<text x="95.4" y="195.3">documentation</text>
<text x="107.3" y="195.3">describes</text>
<text x="115.3" y="195.3">Open</text>
<text x="120" y="195.3">Hardware</text>
<text x="127.9" y="195.3">and</text>
<text x="131.6" y="195.3">is</text>
<text x="133.9" y="195.3">licensed</text>
<text x="141" y="195.3">under</text>
<text x="146.2" y="195.3">the</text>
<text x="149.5" y="195.3">CERN</text>
<text x="154.4" y="195.3">OHL</text>
<text x="158.3" y="195.3">v.</text>
<text x="91.4" y="198.5">You</text>
<text x="91.4" y="200.1">This</text>
<text x="91.4" y="201.7">SATISFACTORY QUALITY AND</text>
<text x="95.1" y="198.5">may</text>
<text x="95.4" y="200.1">documentation</text>
<text x="99.1" y="198.5">redistribute</text>
<text x="107.3" y="200.1">is</text>
<text x="108.6" y="198.5">and</text>
<text x="109.6" y="200.1">distributed</text>
<text x="112.3" y="198.5">modify</text>
<text x="113.4" y="201.7">FITNESS</text>
<text x="118.2" y="198.5">this</text>
<text x="118.5" y="200.1">WITHOUT ANY EXPRESS</text>
<text x="120.4" y="201.7">FOR</text>
<text x="122" y="198.5">documentation</text>
<text x="124.2" y="201.7">A PARTICULAR</text>
<text x="133.9" y="198.5">under</text>
<text x="135.8" y="201.7">PURPOSE.</text>
<text x="137.1" y="200.1">OR</text>
<text x="139" y="198.5">the</text>
<text x="140.2" y="200.1">IMPLIED</text>
<text x="142.4" y="198.5">terms</text>
<text x="145.2" y="201.7">Please</text>
<text x="146.9" y="200.1">WARRANTY, INCLUDING</text>
<text x="147.5" y="198.5">of</text>
<text x="150" y="198.5">the</text>
<text x="151.2" y="201.7">see</text>
<text x="153.3" y="198.5">CERN</text>
<text x="154.7" y="201.7">the</text>
<text x="158" y="201.7">CERN</text>
<text x="158.3" y="198.5">OHL</text>
<text x="162.1" y="198.5">v.1.2.</text>
<text x="162.9" y="201.7">OHL</text>
<text x="164.7" y="200.1">OF</text>
<text x="166.8" y="201.7">v.1.2</text>
<text x="167.2" y="198.5">(http://ohwr.org/cernohl).</text>
<text x="167.6" y="200.1">MERCHANTABILITY,</text>
<text x="171.4" y="201.7">for</text>
<text x="174.5" y="201.7">applicable</text>
<text x="183.2" y="201.7">conditions</text>
</g>
</svg>
